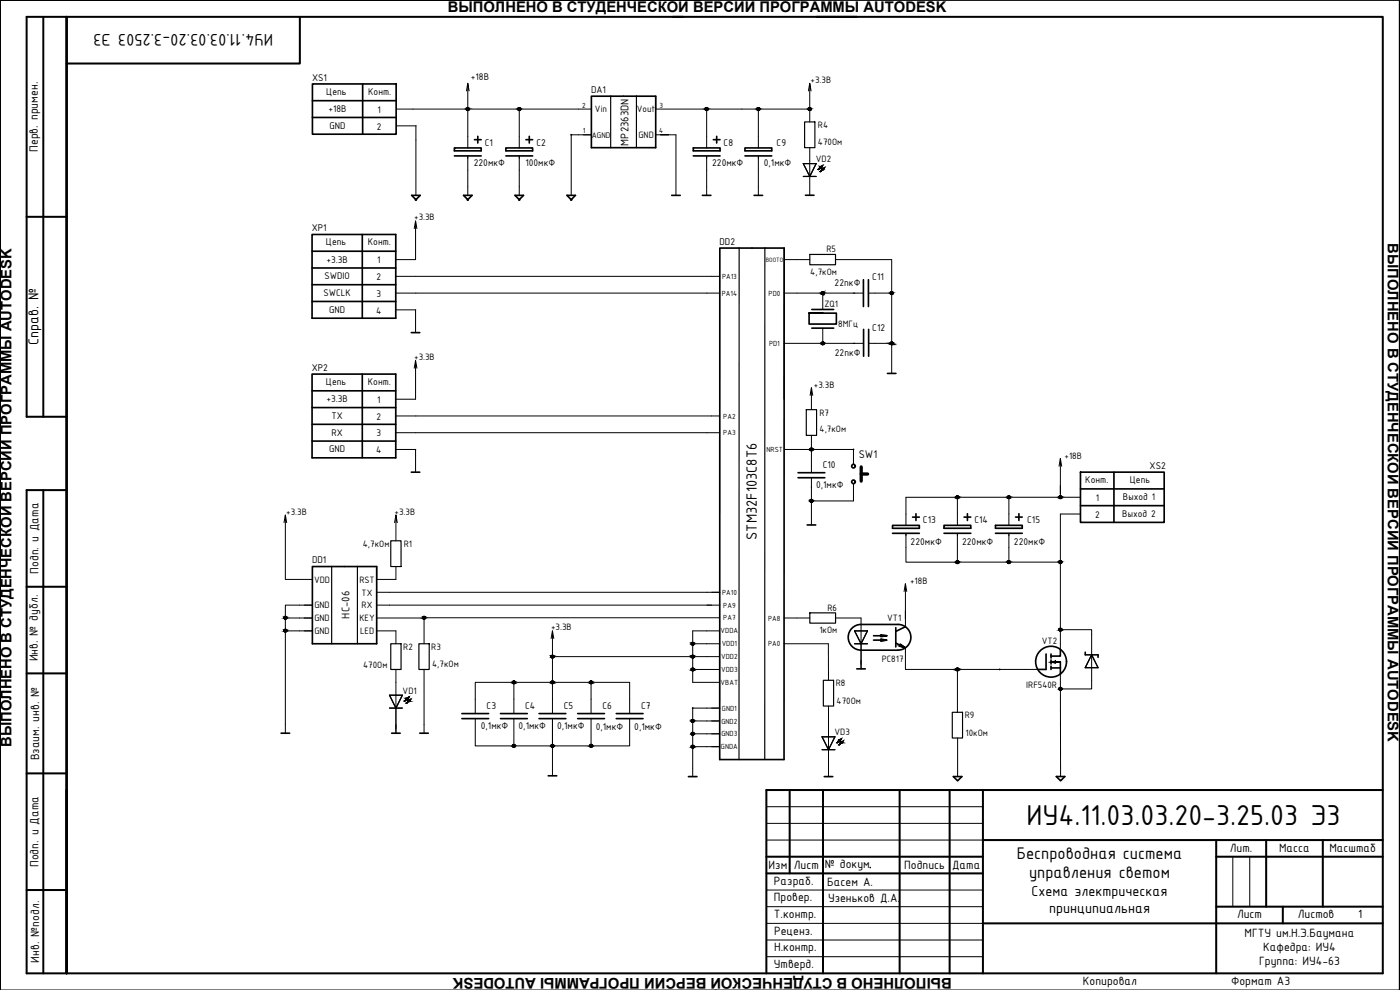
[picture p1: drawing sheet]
<svg xmlns="http://www.w3.org/2000/svg" width="420mm" height="297mm" viewBox="0 0 420 297" stroke-linecap="round" stroke-linejoin="round" font-family="sans-serif">
<g fill="none" stroke="#000" stroke-width=".3">
<path d="M0 .1v296.9v-296.9h210zM420 .1h-420v296.9M420 .1v296.9v-296.9M420 .1v296.9h-420M230 247h65M230 242h65M230 252h65M370 257.3v14.7M375.1 257.3v14.7M230 277h65M230 272h65M230 267h65"/>
<path d="M230 287h65M230 282h65"/>
</g>
<g fill="none" stroke="#000" stroke-width=".6">
<path d="M13 5.1v119.9M20 5.1v286.9v-55M20 5.1v286.9zM90 5.1v14h-70M201.9 5.1h213.1v286.9h-407v-144.9h12M205 5.1h-197v119.9h12M245.1 5.1h12M8 65.1h12M13 147.1v144.9M8 176.1h12M8 202h12M8 232h12"/>
<path d="M237 237v25.1M247 237v55M270 237v55M285 237v55M295 237v55M415 237h-185v55M230 257h65M295 252h120M365 252v40M365 257h50M380 252v20M397 252v20"/>
<path d="M8 267h12M230 262.1h65M295 277h120M365 272h50M385 272v5"/>
</g>
<g fill="none" stroke="#000" stroke-width=".5">
<path d="M93.8 25.2h25.1v15.1h-25.1zM93.8 30.2h25.1M93.8 35.2h25.1M108.8 25.2v15.1M177.5 28.9h19.3v15.4h-19.3zM123.5 58.6h2.6l-1.3 1.3zM136.4 44.4h8v.9h-8zM136.4 46.8h8M139.1 58.6h2.6l-1.3 1.3zM142.4 41.9h2M143.4 40.9v2M151.8 44.4h8.1v.9h-8.1z"/>
<path d="M151.8 46.8h8.1M154.6 58.6h2.5l-1.3 1.3zM157.8 41.9h2.1M158.8 40.9v2M170.1 58.6h2.6l-1.3 1.3zM201.6 58.6h2.5M208.1 44.4h8v.9h-8zM208.1 46.8h8M210.8 58.6h2.5M214.1 41.9h2M215.1 40.9v2M223.6 44.4h8v.9h-8z"/>
<path d="M223.6 46.8h8M226.3 58.6h2.6M241.7 58.6h2.6M93.7 70.4h25.1v25.1h-25.1zM93.7 75.4h25.1M108.7 70.4v25M216 74.4h19.3v153.5h-19.3zM93.7 85.4h25.1M93.7 80.4h25.1M93.7 90.5h25.1M123.4 99.8h2.6M242.8 94v3.2h8.2v-3.2h-8.2h4.1"/>
<path d="M243.6 92.9h6.6M243.6 98.5h6.6M259.1 83.9v8.1M259.2 98.8v8.1M260.6 83.9v8.1M260.7 98.8v8.1M93.7 112.2h25.1v25.2h-25.1zM93.7 117.3h25.1M108.7 112.2v25.1M266.3 112h2.6M93.7 127.3h25.1M93.7 122.3h25.1"/>
<path d="M93.7 132.3h25.1M123.4 141.7h2.6M239.5 141.8h8M239.5 143.3h8M242.2 157.5h2.6M267.9 157.6h8v.9h-8zM273.9 155.2h2M274.9 154.2v2M283.3 157.6h8v.9h-8zM289.3 155.1h2M290.3 154.1v2.1M298.8 157.6h8v.9h-8z"/>
<path d="M304.8 155.1h2M305.8 154.1v2.1M324.3 141.7h25.1v15h-25.1zM324.3 146.7h25.1M324.3 151.7h25.1M334.3 141.7v15M93.7 170h19.4v23.2h-19.4zM267.9 160h8M283.3 160h8M298.8 160h8M255.7 188.5a3.8 3.8 0 0 1 2.7-1.1h11.1a3.9 3.9 0 0 1 3.9 3.8 3.9 3.9 0 0 1-3.9 3.9h-11.1a3.9 3.9 0 0 1-3.5-2.4 3.9 3.9 0 0 1 .8-4.2zM262.2 190.8h3.9h-1.7"/>
<path d="M262.2 192.1h3.9l-1.7-.3v.6l1.7-.3M264.4 190.5l1.7 .3-1.7 .2zM268.8 192.9l2.9 1.5M268.8 188.3v5.8M270.2 193.3l1.5 1.1-1.8-.6zM271.7 188l-2.9 1.4M313.9 196.2v4.7h-2.5M315.4 196.2v1.2M315.4 198v1.2M315.4 199.9v1M318.2 194.8v2.1h-2.8M318.2 198.6v3.6"/>
<path d="M325.7 195.7v.8M329.5 196.5v.7M84.4 220h2.5M117.5 220h2.6M126 220h2.5M138.6 214.1h8.1M138.6 215.6h8.1M150.2 214.1h8M150.2 215.6h8M161.8 214.1h8M161.8 215.6h8M173.4 214.1h8"/>
<path d="M173.4 215.6h8M184.9 214.1h8.1M184.9 215.6h8.1M257.1 200.7h2.6M315.4 200.4h2.8M164.5 232.8h2.6M206.6 233h2.6M247.4 233h2.5M286.1 233h2.6l-1.3 1.3zM317 233h2.6l-1.3 1.3z"/>
<circle cx="140.4" cy="32.7" r=".39"/>
<circle cx="155.8" cy="32.7" r=".39"/>
<circle cx="212.1" cy="32.7" r=".39"/>
<circle cx="227.6" cy="32.7" r=".39"/>
<circle cx="243" cy="32.7" r=".39"/>
<circle cx="246.9" cy="87.9" r=".39"/>
<circle cx="267.6" cy="87.9" r=".39"/>
<circle cx="246.9" cy="103" r=".39"/>
<circle cx="267.6" cy="103" r=".39"/>
<circle cx="243.5" cy="134.9" r=".39"/>
<circle cx="256.1" cy="139.9" r=".55"/>
<circle cx="243.5" cy="150.3" r=".39"/>
<circle cx="256.1" cy="144.6" r=".55"/>
<circle cx="287.3" cy="149.2" r=".39"/>
<circle cx="302.8" cy="149.2" r=".39"/>
<circle cx="318.2" cy="149.2" r=".39"/>
<circle cx="287.3" cy="168.7" r=".39"/>
<circle cx="302.8" cy="168.6" r=".39"/>
<circle cx="318.2" cy="168.6" r=".39"/>
<circle cx="85.6" cy="185.3" r=".39"/>
<circle cx="85.6" cy="189.2" r=".39"/>
<circle cx="127.3" cy="185.3" r=".39"/>
<circle cx="165.8" cy="197" r=".39"/>
<circle cx="207.9" cy="193.1" r=".39"/>
<circle cx="207.9" cy="197" r=".39"/>
<circle cx="315.4" cy="198.5" r="4.6"/>
<circle cx="318.2" cy="188.9" r=".39"/>
<circle cx="154.2" cy="204.7" r=".39"/>
<circle cx="165.8" cy="204.7" r=".39"/>
<circle cx="177.4" cy="204.7" r=".39"/>
<circle cx="207.9" cy="216.3" r=".39"/>
<circle cx="207.9" cy="200.9" r=".39"/>
<circle cx="287.3" cy="200.9" r=".39"/>
<circle cx="318.2" cy="206.7" r=".39"/>
<circle cx="154.2" cy="223.8" r=".39"/>
<circle cx="165.8" cy="223.8" r=".39"/>
<circle cx="177.4" cy="223.8" r=".39"/>
<circle cx="207.9" cy="224" r=".39"/>
<circle cx="207.9" cy="220.2" r=".39"/>
</g>
<g fill="none" stroke="#000" stroke-width=".3">
<path d="M118.9 32.7h58.6M118.9 37.8h6M124.8 37.8v20.8M140.4 25l-.4 2.3M140.8 27.3l-.4-2.3v19.4M155.8 32.7v11.7M196.8 32.7h46.2M212.1 32.7v11.7M227.6 32.7v11.7M243 25l-.4 2.3M243.4 27.3l-.4-2.3v11.6M140.4 46.8v11.8"/>
<path d="M155.8 46.8v11.8M177.5 40.4h-6.1v18.2M196.8 40.4h3.9h-2.5M200.7 40.4h2.2v18.2M212.1 46.8v11.8M227.6 46.8v11.8M243 44.3v14.3M245.6 50.9l.7-.7-.7 .7M246.1 50l.9-.4-.5 .8zM246.3 50.2l-.8 .6M246.7 50.6l.9-.4-.6 .8zM246.8 50.8l-.6 .8"/>
<path d="M124.7 66.3l-.4 2.3M125.1 68.6l-.4-2.3v11.6h-5.9M235.3 77.9h7.7M250.8 77.9h16.8v34.1M118.8 82.9h97.2M118.8 87.9h97.2M118.8 93h6M124.7 93v6.8M235.3 87.9h21.3M246.9 87.9v5M246.9 98.5v4.5M256 87.9h3.1"/>
<path d="M260.6 87.9h7M124.7 108.2l-.4 2.3M125.1 110.5l-.4-2.3v11.6h-5.9M235.3 103h23.8M243.1 118.6l.4-2.2v6.5M243.5 116.4l.4 2.2M260.6 103h7M118.8 134.9h6M118.8 124.8h97.2M118.8 129.8h97.2M124.7 134.9v6.8M235.4 134.9h20.7v4.4"/>
<path d="M243.5 130.6v11.2M318.2 137.6l-.4 2.3M318.6 139.9l-.4-2.3v11.6M85.6 154.5l-.4 2.3M86 156.8l-.4-2.3v19.3h8.1M118.8 154.5l-.4 2.3M119.2 156.8l-.4-2.3v7.8M243.5 143.3v14.2M256.1 145.1v5.2h-12.6M287.3 149.2v8.4M302.8 149.2v8.4M318.2 145.7v2.5"/>
<path d="M324.3 154.2h-6.1v40.6M324.3 149.2h-52.4v8.4M113.1 177.7h102.9M118.8 170v3.8h-5.7M271.7 175.2l-.4 2.3M271.9 160v8.7h15.4M272.1 177.5l-.4-2.3v12.9M287.3 160v8.7h15.5v-8.7M302.8 168.7h15.4M85.6 189.3h8.1M85.7 185.4h8M93.7 181.6h-8.1v38.4"/>
<path d="M113.1 181.6h102.9M113.1 189.3h5.7v3.9M113.1 185.4h14.2v7.8M165.8 189.3l-.4 2.3M166.2 191.6l-.4-2.3v7.7M207.9 193.2h8.1M216 197h-50.2v7.7h-23.2v9.4M216 189.3h-8.1v15.4h8.1M235.3 185.4h7.7M235.3 193.2h13.3v10.9M250.8 185.4h7.6v15.3v-7.5M271.7 194.4v6.5h39.7"/>
<path d="M271.7 183.2v2.5M316.8 198.7h1.4M318.2 198.6h-1.4h1.4M318.2 188.9h9.4v17.8h-9.4M118.8 200.9v19.1v-7.5M121.4 210.4l.7-.6-.7 .6M121.9 209.5l.9-.4-.5 .8zM122.1 209.7l-.8 .7M122.5 210.2l.9-.5-.5 .8zM122.7 210.3l-.7 .8M127.3 200.9v19.1M142.6 215.7v8.1h46.4v-8.1"/>
<path d="M154.2 204.7v9.4M154.2 215.7v8.1M165.8 215.7v17.1M177.4 204.7h11.6v9.4M177.4 204.7h-11.6v9.4M177.4 204.7v9.4M177.4 215.7v8.1M207.9 200.9h8.1M216 216.3h-8.1v16.7M216 212.5h-8.1v3.8M248.6 211.8v21.2M287.3 200.9v12.8"/>
<path d="M318.2 202.2l.1 30.8M207.9 224h8.1M207.9 220.2h8.1M251.2 222.9l.8-.7-.8 .7M251.7 222l.9-.4-.5 .8zM251.9 222.2l-.8 .6M252.5 222.8l-.7 .7M287.4 221.4v11.6"/>
</g>
<!-- layer: 0 -->
<path d="M196.8 28.9v3.8M235.3 74.4v45.4M113.1 170v3.8" fill="none" stroke="#000" stroke-width=".3"/>
<g fill="none" stroke="#000" stroke-width=".35">
<path d="M183.3 28.9v15.4M191 28.9v15.4M241.5 36.6h3.1v7.7h-3.1zM241.1 49.1h3.8l-1.9 3.8zM241.1 52.9h3.8M221.8 74.4v153.5M229.5 74.4v153.5M243 76.3h7.8v3.1h-7.8zM242 122.9h3.1v7.7h-3.1zM99.5 170v23.2M107.3 170v23.2M117.3 162.3h3.1v7.7h-3.1z"/>
<path d="M117.3 193.2h3.1v7.7h-3.1zM125.7 193.2h3.1v7.7h-3.1zM243 183.9h7.8v3.1h-7.8zM256.5 189.3h3.8l-1.9 3.9zM256.5 193.2h3.8M325.7 196.5h3.8M327.6 196.5l1.9 3.8h-3.8zM116.9 208.6h3.9l-2 3.9zM116.9 212.5h3.9M247.1 204.1h3.1v7.7h-3.1zM285.8 213.7h3.1v7.7h-3.1zM246.7 221.1h3.9l-2 3.8z"/>
<path d="M246.7 224.9h3.9"/>
</g>
<g fill="#000" stroke="#000" stroke-width=".3">
<path d="M246.1 50h.6l-.1 .2zM246.2 50.2h.1l-.6 .6zM246.7 50.6h.6l-.2 .3zM246.8 50.9h.1l-.6 .6zM246.1 50l.9-.4-.3 .4zM246.7 50.6l.9-.4-.3 .4zM246.8 88.3h.3zM246.8 87.6h.2zM267.5 87.6h.2zM267.5 88.3h.2zM246.8 102.6h.2zM246.8 103.4h.2z"/>
<path d="M267.5 102.6h.2zM315.4 198.7h1.4zM316.8 198.6h1.4v.1zM316.8 198.6h1.4zM122 209.8h.1l-.6 .6zM122 209.8h.1zM122.1 209.7h.3zM122.6 210.4h.1l-.6 .6zM122.6 210.4h.1zM122.5 210.2l.9-.5-.3 .5zM251.8 222.2h.2l-.7 .6zM251.8 222.2h.2z"/>
<path d="M252.4 222.9h.2l-.7 .6zM252.4 222.9h.2zM252.5 222.8h.3zM251.7 222l.9-.4-.3 .4zM252.3 222.6l.9-.4-.3 .4z"/>
<path d="M246.1 50l.5 .2zM246.3 50.2h.3z"/>
<path d="M245.5 50.8l.7-.6zM245.5 50.8h.2z"/>
<path d="M246.7 50.6l.4 .3zM246.9 50.9h.2z"/>
<path d="M246.1 51.5l.7-.6zM246.1 51.5h.2z"/>
<path d="M246.5 87.9h.8zM246.5 87.9h.8z"/>
<path d="M246.8 88.3h.2zM246.8 88.3h.2z"/>
<path d="M246.8 87.6h.3zM246.7 87.6h.4z"/>
<path d="M246.7 87.6h.5zM246.7 87.6h.5z"/>
<path d="M246.7 88.3h.4zM246.7 88.3h.4z"/>
<path d="M246.7 87.6l.5 .1zM246.6 87.7h.6z"/>
<path d="M246.6 88.2h.6zM246.6 88.2l.5 .1z"/>
<path d="M246.6 87.7h.6zM246.6 87.7h.6z"/>
<path d="M246.6 88.2h.6zM246.6 88.2h.6z"/>
<path d="M246.6 87.7l.7 .1zM246.6 87.7l.7 .1z"/>
<path d="M246.6 88.1h.7zM246.6 88.1l.6 .1z"/>
<path d="M246.6 87.8l.7 .1zM246.6 87.8l.7 .1z"/>
<path d="M246.5 87.9h.8zM246.5 87.9h.8z"/>
<path d="M246.5 88h.8zM246.5 88l.8 .1z"/>
<path d="M246.5 87.9h.8zM246.5 87.9l.8 .1z"/>
<path d="M267.5 87.6h.3zM267.4 87.6h.4z"/>
<path d="M267.4 87.6h.4zM267.4 87.6h.4z"/>
<path d="M267.4 88.3h.4zM267.4 88.3h.3z"/>
<path d="M267.4 87.6l.5 .1zM267.3 87.7h.6z"/>
<path d="M267.4 88.3h.4zM267.4 88.3h.4z"/>
<path d="M267.3 87.7h.6zM267.3 87.7h.6z"/>
<path d="M267.3 88.2h.6zM267.3 88.2l.5 .1z"/>
<path d="M267.3 87.7l.7 .1zM267.3 87.7l.7 .1z"/>
<path d="M267.3 88.1h.6zM267.3 88.1l.6 .1z"/>
<path d="M267.3 87.8l.7 .1zM267.3 87.8l.7 .1z"/>
<path d="M267.3 88.1h.7zM267.3 88.1h.6z"/>
<path d="M267.2 87.9h.8zM267.2 87.9h.8z"/>
<path d="M267.2 87.9l.8 .1zM267.2 87.9l.8 .1z"/>
<path d="M267.2 88h.8zM267.2 88l.8 .1z"/>
<path d="M246.8 102.6l.3 .1zM246.7 102.7h.4z"/>
<path d="M246.7 102.7h.5zM246.7 102.7h.5z"/>
<path d="M246.7 103.4h.4zM246.7 103.4h.3z"/>
<path d="M246.7 102.7l.5 .1zM246.6 102.8h.6z"/>
<path d="M246.7 103.3h.5zM246.7 103.3l.4 .1z"/>
<path d="M246.6 102.8h.6zM246.6 102.8h.6z"/>
<path d="M246.6 103.3h.6zM246.6 103.3h.6z"/>
<path d="M246.6 102.8l.7 .1zM246.6 102.8l.7 .1z"/>
<path d="M246.6 103.2h.6zM246.6 103.2l.6 .1z"/>
<path d="M246.6 102.9l.7 .1zM246.6 102.9l.7 .1z"/>
<path d="M246.6 103.2h.7zM246.6 103.2h.6z"/>
<path d="M246.5 103h.8zM246.5 103h.8z"/>
<path d="M246.5 103.1h.8zM246.5 103.1l.8 .1z"/>
<path d="M246.5 103h.8zM246.5 103l.8 .1z"/>
<path d="M267.2 103l.4 .1zM267.2 103l.4 .1z"/>
<path d="M267.2 103.1l.4 .1zM267.2 103.1l.4 .1z"/>
<path d="M267.3 103.2h.3zM267.3 103.2h.3z"/>
<path d="M267.3 103.2l.3 .1zM267.3 103.2l.3 .1z"/>
<path d="M267.3 103.3h.3zM267.3 103.3h.3z"/>
<path d="M267.4 103.3l.2 .1zM267.4 103.3l.2 .1z"/>
<path d="M267.5 102.6l.3 .1zM267.4 102.7h.4z"/>
<path d="M267.4 102.7h.4zM267.4 102.7h.4z"/>
<path d="M267.6 103.3h.2zM267.6 103.3l.2 .1z"/>
<path d="M267.4 102.7l.5 .1zM267.4 102.7l.5 .1z"/>
<path d="M267.6 103.3h.3zM267.6 103.3h.2z"/>
<path d="M267.3 102.8h.6zM267.3 102.8h.6z"/>
<path d="M267.6 103.2h.3zM267.6 103.2l.3 .1z"/>
<path d="M267.3 102.8l.7 .1zM267.3 102.8l.7 .1z"/>
<path d="M267.6 103.2h.4zM267.6 103.2h.3z"/>
<path d="M267.3 102.9l.7 .1zM267.3 102.9l.7 .1z"/>
<path d="M267.2 103h.8zM267.2 103h.8z"/>
<path d="M267.6 103l.4 .1zM267.6 103l.4 .1z"/>
<path d="M267.6 103.1h.4zM267.6 103.1l.4 .1z"/>
<path d="M315.4 198.7h1.4zM315.7 198.7h1.1v.3z"/>
<path d="M316.8 198.3v.3zM315.7 198.6l1.1-.3v.3z"/>
<path d="M315.7 198.6l1.1 .1zM315.4 198.7h1.4z"/>
<path d="M316.8 198.7h1.4zM316.8 198.6l1.4 .1h-1.4z"/>
<path d="M121.3 210.4l.7-.6zM121.3 210.4h.2z"/>
<path d="M122.1 209.7l.3 .1zM122.1 209.8h.3z"/>
<path d="M122.8 209.1l-.3 .4zM121.9 209.5l.9-.4-.3 .4z"/>
<path d="M121.9 209.5h.6zM121.9 209.5l.5 .2z"/>
<path d="M121.9 211l.7-.6zM121.9 211h.2z"/>
<path d="M122.7 210.3h.3zM122.7 210.3l.2 .1zM122.7 210.4h.2z"/>
<path d="M122.5 210.2h.6zM122.5 210.2l.5 .1z"/>
<path d="M251.1 222.8l.7-.6zM251.1 222.8h.2z"/>
<path d="M251.7 222l.4 .4zM251.7 222h.6l-.2 .4z"/>
<path d="M251.7 223.5l.7-.6zM251.7 223.5h.2z"/>
<path d="M252.5 222.8l.3 .1zM252.6 222.9h.2z"/>
<path d="M252.3 222.6h.6zM252.3 222.6l.5 .2z"/>
<circle cx="171.4" cy="40.4" r=".12"/>
<circle cx="243.5" cy="134.9" r=".12"/>
<circle cx="256.1" cy="134.9" r=".12"/>
<circle cx="207.9" cy="212.5" r=".12"/>
<circle cx="300" cy="200.9" r=".12"/>
</g>
<g fill="#000" stroke="#000" stroke-width=".3">
<path d="M140.3 32.4h.2zM140.3 33.1h.2zM155.7 32.4h.2zM155.7 33.1h.2zM212 32.4h.2zM212 33.1h.2zM227.5 32.4h.2zM227.5 33.1h.2zM242.9 32.4h.2zM242.9 33.1h.2zM243.4 134.5h.2zM243.4 135.2h.2z"/>
<path d="M243.4 149.9h.2zM243.4 150.7h.2zM287.2 148.8h.2zM287.2 149.6h.2zM302.7 148.8h.2zM302.7 149.6h.2zM318.1 148.8h.2zM318.1 149.6h.2zM287.2 168.3h.2zM287.2 169h.2zM302.7 168.3h.2zM302.7 169h.2z"/>
<path d="M318.1 168.3h.2zM318.1 169h.2zM85.5 185h.2zM85.5 188.8h.2zM85.5 185.7h.2zM85.5 189.6h.2zM127.2 185h.2zM127.2 185.7h.2zM165.7 196.6h.2zM165.7 197.4h.2zM207.8 192.8h.2zM207.8 196.6h.2z"/>
<path d="M207.8 193.5h.2zM207.8 197.4h.2zM318.1 188.5h.2zM318.1 189.3h.2zM154.1 204.4h.2zM154.1 205.1h.2zM165.7 204.4h.2zM165.7 205.1h.2zM177.3 204.4h.2zM177.3 205.1h.2zM207.8 200.5h.2zM207.8 219.8h.2z"/>
<path d="M207.8 215.9h.2zM207.8 201.2h.2zM207.8 216.7h.2zM287.2 200.5h.2zM287.2 201.2h.2zM318.1 206.3h.2zM318.1 207.1h.2zM154.1 223.4h.2zM154.1 224.2h.2zM165.7 223.4h.2zM165.7 224.2h.2zM177.3 223.4h.2z"/>
<path d="M177.3 224.2h.2zM207.8 223.7h.2zM207.8 220.6h.2zM207.8 224.4h.2z"/>
<path d="M140.3 32.4h.3zM140.2 32.4h.4z"/>
<path d="M140.2 32.4h.4zM140.2 32.4h.4z"/>
<path d="M140.2 33.1h.4zM140.2 33.1h.3z"/>
<path d="M140.2 32.4l.5 .1zM140.1 32.5h.6z"/>
<path d="M140.2 33h.4zM140.2 33l.4 .1z"/>
<path d="M140.1 32.5h.6zM140.1 32.5h.6z"/>
<path d="M140.1 33h.6zM140.1 33h.5z"/>
<path d="M140.1 32.5l.6 .1zM140.1 32.5l.6 .1z"/>
<path d="M140.1 32.9h.6zM140.1 32.9l.6 .1z"/>
<path d="M140 32.6l.8 .1zM140 32.6l.8 .1z"/>
<path d="M140 32.9h.7zM140 32.9h.7z"/>
<path d="M140 32.7h.8zM140 32.7h.8z"/>
<path d="M140 32.8h.8zM140 32.8l.7 .1z"/>
<path d="M140 32.7h.8zM140 32.7l.8 .1z"/>
<path d="M155.7 32.4h.3zM155.7 32.4h.3z"/>
<path d="M155.7 32.4h.4zM155.6 32.4h.5z"/>
<path d="M155.7 33.1h.3zM155.7 33.1h.2z"/>
<path d="M155.6 32.4l.5 .1zM155.6 32.5h.5z"/>
<path d="M155.6 33h.5zM155.6 33l.4 .1z"/>
<path d="M155.6 32.5h.6zM155.6 32.5h.6z"/>
<path d="M155.6 33h.5zM155.6 33h.5z"/>
<path d="M155.5 32.5l.7 .1zM155.5 32.5l.7 .1z"/>
<path d="M155.5 32.9h.7zM155.5 32.9l.6 .1z"/>
<path d="M155.5 32.6l.7 .1zM155.5 32.6l.7 .1z"/>
<path d="M155.5 32.9h.7zM155.5 32.9h.7z"/>
<path d="M155.5 32.7h.7zM155.5 32.7h.7z"/>
<path d="M155.5 32.8h.7zM155.5 32.8l.7 .1z"/>
<path d="M155.4 32.7h.8zM155.4 32.7l.8 .1z"/>
<path d="M212 32.4h.2zM211.9 32.4h.3z"/>
<path d="M211.9 32.4h.4zM211.8 32.4h.5z"/>
<path d="M211.9 33.1h.3zM211.9 33.1h.3z"/>
<path d="M211.8 32.4l.6 .1zM211.8 32.5h.6z"/>
<path d="M211.8 33h.5zM211.8 33l.4 .1z"/>
<path d="M211.8 32.5h.6zM211.8 32.5h.6z"/>
<path d="M211.8 33h.6zM211.8 33h.5z"/>
<path d="M211.8 32.5l.6 .1zM211.8 32.5l.6 .1z"/>
<path d="M211.8 32.9h.6zM211.8 32.9l.6 .1z"/>
<path d="M211.7 32.6l.8 .1zM211.7 32.6l.8 .1z"/>
<path d="M211.7 32.9h.7zM211.7 32.9h.7z"/>
<path d="M211.7 32.7h.8zM211.7 32.7h.8z"/>
<path d="M211.7 32.7l.8 .1zM211.7 32.7l.8 .1z"/>
<path d="M211.7 32.8h.8zM211.7 32.8l.7 .1z"/>
<path d="M227.5 32.4h.3zM227.4 32.4h.4z"/>
<path d="M227.4 32.4h.4zM227.4 32.4h.4z"/>
<path d="M227.4 33.1h.4zM227.4 33.1h.3z"/>
<path d="M227.4 32.4l.5 .1zM227.3 32.5h.6z"/>
<path d="M227.4 33h.4zM227.4 33l.4 .1z"/>
<path d="M227.3 32.5h.6zM227.3 32.5h.6z"/>
<path d="M227.3 33h.6zM227.3 33h.5z"/>
<path d="M227.3 32.5l.7 .1zM227.3 32.5l.7 .1z"/>
<path d="M227.3 32.9h.6zM227.3 32.9l.6 .1z"/>
<path d="M227.2 32.6l.8 .1zM227.2 32.6l.8 .1z"/>
<path d="M227.2 32.9h.8zM227.2 32.9h.7z"/>
<path d="M227.2 32.7h.8zM227.2 32.7h.8z"/>
<path d="M227.2 32.7l.8 .1zM227.2 32.7l.8 .1z"/>
<path d="M227.2 32.8h.8zM227.2 32.8l.8 .1z"/>
<path d="M242.9 32.4h.3zM242.8 32.4h.4z"/>
<path d="M242.8 32.4h.4zM242.8 32.4h.4z"/>
<path d="M242.8 33.1h.4zM242.8 33.1h.3z"/>
<path d="M242.8 32.4l.5 .1zM242.7 32.5h.6z"/>
<path d="M242.8 33h.4zM242.8 33l.4 .1z"/>
<path d="M242.7 32.5h.6zM242.7 32.5h.6z"/>
<path d="M242.7 33h.6zM242.7 33h.5z"/>
<path d="M242.7 32.5l.7 .1zM242.7 32.5l.7 .1z"/>
<path d="M242.7 32.9h.6zM242.7 32.9l.6 .1z"/>
<path d="M242.7 32.6l.7 .1zM242.7 32.6l.7 .1z"/>
<path d="M242.7 32.9h.7zM242.7 32.9h.6z"/>
<path d="M242.6 32.7h.8zM242.6 32.7h.8z"/>
<path d="M242.6 32.7l.8 .1zM242.6 32.7l.8 .1z"/>
<path d="M242.6 32.8h.8zM242.6 32.8l.8 .1z"/>
<path d="M243.4 134.5h.3zM243.4 134.5h.3z"/>
<path d="M243.4 134.5h.4zM243.3 134.5h.5z"/>
<path d="M243.4 135.2h.3zM243.4 135.2h.2z"/>
<path d="M243.3 134.5l.5 .1zM243.3 134.5l.5 .1z"/>
<path d="M243.3 135.2h.5zM243.3 135.2h.4z"/>
<path d="M243.2 134.6h.7zM243.2 134.6h.7z"/>
<path d="M243.2 135.1h.6zM243.2 135.1l.6 .1z"/>
<path d="M243.2 134.6l.7 .1zM243.2 134.6l.7 .1z"/>
<path d="M243.2 135.1h.7zM243.2 135.1h.6z"/>
<path d="M243.2 134.7l.7 .1zM243.2 134.7l.7 .1z"/>
<path d="M243.2 135h.7zM243.2 135l.7 .1z"/>
<path d="M243.1 134.8l.8 .1zM243.1 134.8l.8 .1z"/>
<path d="M243.1 134.9h.8zM243.1 134.9h.8z"/>
<path d="M243.1 134.9h.8zM243.1 134.9l.8 .1z"/>
<path d="M243.4 149.9l.3 .1zM243.4 150h.3z"/>
<path d="M243.4 150h.4zM243.3 150h.5z"/>
<path d="M243.4 150.6h.3zM243.4 150.6l.2 .1z"/>
<path d="M243.3 150h.5zM243.2 150h.6z"/>
<path d="M243.3 150.6h.5zM243.3 150.6h.4z"/>
<path d="M243.2 150l.7 .1zM243.2 150l.7 .1z"/>
<path d="M243.2 150.6h.6zM243.2 150.6h.6z"/>
<path d="M243.2 150.1l.7 .1zM243.2 150.1l.7 .1z"/>
<path d="M243.2 150.5h.7zM243.2 150.5l.6 .1z"/>
<path d="M243.2 150.2h.7zM243.2 150.2h.7z"/>
<path d="M243.2 150.4h.7zM243.2 150.4l.7 .1z"/>
<path d="M243.1 150.2l.8 .1zM243.1 150.2l.8 .1z"/>
<path d="M243.1 150.3l.8 .1zM243.1 150.3l.8 .1z"/>
<path d="M243.1 150.4h.8zM243.1 150.4h.8z"/>
<path d="M287.2 148.8l.3 .1zM287.2 148.9h.3z"/>
<path d="M287.2 148.9h.4zM287.1 148.9h.5z"/>
<path d="M287.2 149.5h.3zM287.2 149.5l.2 .1z"/>
<path d="M287.1 148.9h.5zM287 148.9h.6z"/>
<path d="M287.1 149.5h.5zM287.1 149.5h.4z"/>
<path d="M287 148.9l.7 .1zM287 148.9l.7 .1z"/>
<path d="M287 149.5h.6zM287 149.5h.6z"/>
<path d="M287 149l.7 .1zM287 149l.7 .1z"/>
<path d="M287 149.4h.7zM287 149.4l.6 .1z"/>
<path d="M287 149.1h.7zM287 149.1h.7z"/>
<path d="M287 149.3h.7zM287 149.3l.7 .1z"/>
<path d="M286.9 149.1l.8 .1zM286.9 149.1l.8 .1z"/>
<path d="M286.9 149.3h.8zM286.9 149.3h.8z"/>
<path d="M286.9 149.2h.8zM286.9 149.2l.8 .1z"/>
<path d="M302.7 148.8h.2zM302.6 148.8h.3z"/>
<path d="M302.6 148.8l.4 .1zM302.5 148.9h.5z"/>
<path d="M302.6 149.5h.3zM302.6 149.5l.3 .1z"/>
<path d="M302.5 148.9h.6zM302.5 148.9h.6z"/>
<path d="M302.5 149.5h.5zM302.5 149.5h.4z"/>
<path d="M302.5 148.9l.6 .1zM302.5 148.9l.6 .1z"/>
<path d="M302.5 149.4h.6zM302.5 149.4l.5 .1z"/>
<path d="M302.4 149l.7 .1zM302.4 149l.7 .1z"/>
<path d="M302.4 149.4h.7zM302.4 149.4h.7z"/>
<path d="M302.4 149.1h.7zM302.4 149.1h.7z"/>
<path d="M302.4 149.3h.7zM302.4 149.3l.7 .1z"/>
<path d="M302.4 149.1l.8 .1zM302.4 149.1l.8 .1z"/>
<path d="M302.4 149.3h.7zM302.4 149.3h.7z"/>
<path d="M302.4 149.2h.8zM302.4 149.2l.7 .1z"/>
<path d="M318.1 148.8h.3zM318.1 148.8h.3z"/>
<path d="M318.1 148.8l.4 .1zM318 148.9h.5z"/>
<path d="M318.1 149.5h.3zM318.1 149.5l.2 .1z"/>
<path d="M318 148.9h.5zM317.9 148.9h.6z"/>
<path d="M318 149.5h.5zM318 149.5h.4z"/>
<path d="M317.9 148.9l.7 .1zM317.9 148.9l.7 .1z"/>
<path d="M317.9 149.4h.6zM317.9 149.4l.6 .1z"/>
<path d="M317.9 149l.7 .1zM317.9 149l.7 .1z"/>
<path d="M317.9 149.4h.7zM317.9 149.4h.6z"/>
<path d="M317.9 149.1h.7zM317.9 149.1h.7z"/>
<path d="M317.9 149.3h.7zM317.9 149.3l.7 .1z"/>
<path d="M317.8 149.1l.8 .1zM317.8 149.1l.8 .1z"/>
<path d="M317.8 149.3h.8zM317.8 149.3h.8z"/>
<path d="M317.8 149.2h.8zM317.8 149.2l.8 .1z"/>
<path d="M287.2 168.3h.3zM287.2 168.3h.3z"/>
<path d="M287.2 168.3l.4 .1zM287.1 168.4h.5z"/>
<path d="M287.2 169h.3zM287.2 169h.2z"/>
<path d="M287.1 168.4h.5zM287 168.4h.6z"/>
<path d="M287.1 169h.5zM287.1 169h.4z"/>
<path d="M287 168.4l.7 .1zM287 168.4l.7 .1z"/>
<path d="M287 168.9h.6zM287 168.9l.6 .1z"/>
<path d="M287 168.5h.7zM287 168.5h.7z"/>
<path d="M287 168.9h.7zM287 168.9h.6z"/>
<path d="M287 168.5l.7 .1zM287 168.5l.7 .1z"/>
<path d="M287 168.8h.7zM287 168.8l.7 .1z"/>
<path d="M286.9 168.6l.8 .1zM286.9 168.6l.8 .1z"/>
<path d="M286.9 168.7h.8zM286.9 168.7l.8 .1z"/>
<path d="M286.9 168.7h.8zM286.9 168.7h.8z"/>
<path d="M302.7 168.3h.2zM302.6 168.3h.3z"/>
<path d="M302.6 168.3h.4zM302.5 168.3h.5z"/>
<path d="M302.6 169h.3zM302.6 169h.3z"/>
<path d="M302.5 168.3l.6 .1zM302.5 168.4h.6z"/>
<path d="M302.5 169h.5zM302.5 169h.4z"/>
<path d="M302.5 168.4l.6 .1zM302.5 168.4l.6 .1z"/>
<path d="M302.5 168.9h.6zM302.5 168.9l.5 .1z"/>
<path d="M302.4 168.5h.7zM302.4 168.5h.7z"/>
<path d="M302.4 168.9h.7zM302.4 168.9h.7z"/>
<path d="M302.4 168.5l.7 .1zM302.4 168.5l.7 .1z"/>
<path d="M302.4 168.8h.7zM302.4 168.8l.7 .1z"/>
<path d="M302.4 168.6l.8 .1zM302.4 168.6l.8 .1z"/>
<path d="M302.4 168.7h.7zM302.4 168.7l.7 .1z"/>
<path d="M302.4 168.7h.8zM302.4 168.7h.7z"/>
<path d="M318.1 168.3h.3zM318.1 168.3h.3z"/>
<path d="M318.1 168.3h.4zM318 168.3h.5z"/>
<path d="M318.1 169h.3zM318.1 169h.2z"/>
<path d="M318 168.3l.5 .1zM317.9 168.4h.6z"/>
<path d="M318 169h.5zM318 169h.4z"/>
<path d="M317.9 168.4l.7 .1zM317.9 168.4l.7 .1z"/>
<path d="M317.9 168.9h.6zM317.9 168.9l.6 .1z"/>
<path d="M317.9 168.5h.7zM317.9 168.5h.7z"/>
<path d="M317.9 168.9h.7zM317.9 168.9h.6z"/>
<path d="M317.9 168.5l.7 .1zM317.9 168.5l.7 .1z"/>
<path d="M317.9 168.8h.7zM317.9 168.8l.7 .1z"/>
<path d="M317.8 168.6l.8 .1zM317.8 168.6l.8 .1z"/>
<path d="M317.8 168.7h.8zM317.8 168.7l.8 .1z"/>
<path d="M317.8 168.7h.8zM317.8 168.7h.8z"/>
<path d="M85.5 185h.3zM85.5 185h.3z"/>
<path d="M85.5 188.8l.3 .1zM85.5 188.9h.3z"/>
<path d="M85.5 185h.4zM85.4 185h.5z"/>
<path d="M85.5 185.7h.3zM85.5 185.7h.2z"/>
<path d="M85.5 188.9h.4zM85.4 188.9h.5z"/>
<path d="M85.5 189.6h.3zM85.5 189.6h.2z"/>
<path d="M85.4 185l.5 .1zM85.4 185.1h.5z"/>
<path d="M85.4 185.7h.5zM85.4 185.7h.4z"/>
<path d="M85.4 188.9l.5 .1zM85.4 189h.5z"/>
<path d="M85.4 189.5h.5zM85.4 189.5l.4 .1z"/>
<path d="M85.4 185.1l.6 .1zM85.4 185.1l.6 .1z"/>
<path d="M85.4 185.6h.5zM85.4 185.6l.5 .1z"/>
<path d="M85.4 189h.6zM85.4 189h.6z"/>
<path d="M85.4 189.5h.5zM85.4 189.5h.5z"/>
<path d="M85.3 185.2h.7zM85.3 185.2h.7z"/>
<path d="M85.3 185.6h.7zM85.3 185.6h.6z"/>
<path d="M85.3 189l.7 .1zM85.3 189l.7 .1z"/>
<path d="M85.3 189.4h.7zM85.3 189.4l.6 .1z"/>
<path d="M85.3 185.2l.7 .1zM85.3 185.2l.7 .1z"/>
<path d="M85.3 185.5h.7zM85.3 185.5l.7 .1z"/>
<path d="M85.3 189.1h.7zM85.3 189.1h.7z"/>
<path d="M85.3 189.4h.7zM85.3 189.4h.7z"/>
<path d="M85.3 185.3l.7 .1zM85.3 185.3l.7 .1z"/>
<path d="M85.3 185.4h.7zM85.3 185.4l.7 .1z"/>
<path d="M85.3 189.1l.7 .1zM85.3 189.1l.7 .1z"/>
<path d="M85.3 189.3h.7zM85.3 189.3l.7 .1z"/>
<path d="M85.3 185.4h.7zM85.3 185.4h.7z"/>
<path d="M85.3 189.2h.7zM85.3 189.2l.7 .1z"/>
<path d="M127.2 185h.2zM127.1 185h.3z"/>
<path d="M127.1 185h.4zM127 185h.5z"/>
<path d="M127.1 185.7h.3zM127.1 185.7h.3z"/>
<path d="M127 185l.6 .1zM127 185.1h.6z"/>
<path d="M127 185.7h.5zM127 185.7h.4z"/>
<path d="M127 185.1l.6 .1zM127 185.1l.6 .1z"/>
<path d="M127 185.6h.6zM127 185.6l.5 .1z"/>
<path d="M126.9 185.2h.7zM126.9 185.2h.7z"/>
<path d="M126.9 185.6h.7zM126.9 185.6h.7z"/>
<path d="M126.9 185.2l.7 .1zM126.9 185.2l.7 .1z"/>
<path d="M126.9 185.5h.7zM126.9 185.5l.7 .1z"/>
<path d="M126.9 185.3l.7 .1zM126.9 185.3l.7 .1z"/>
<path d="M126.9 185.4h.7zM126.9 185.4h.7z"/>
<path d="M126.9 185.4h.7zM126.9 185.4l.7 .1z"/>
<path d="M165.7 196.6l.3 .1zM165.6 196.7h.4z"/>
<path d="M165.6 196.7h.4zM165.6 196.7h.4z"/>
<path d="M165.6 197.4h.4zM165.6 197.4h.3z"/>
<path d="M165.6 196.7l.5 .1zM165.6 196.7l.5 .1z"/>
<path d="M165.6 197.3h.4zM165.6 197.3l.4 .1z"/>
<path d="M165.5 196.8h.6zM165.5 196.8h.6z"/>
<path d="M165.5 197.3h.6zM165.5 197.3h.5z"/>
<path d="M165.5 196.8l.7 .1zM165.5 196.8l.7 .1z"/>
<path d="M165.5 197.2h.6zM165.5 197.2l.6 .1z"/>
<path d="M165.4 196.9h.8zM165.4 196.9h.8z"/>
<path d="M165.4 197.2h.8zM165.4 197.2h.7z"/>
<path d="M165.4 196.9l.8 .1zM165.4 196.9l.8 .1z"/>
<path d="M165.4 197.1h.8zM165.4 197.1l.8 .1z"/>
<path d="M165.4 197h.8zM165.4 197l.8 .1z"/>
<path d="M207.8 192.8h.3zM207.7 192.8h.4z"/>
<path d="M207.8 196.6l.3 .1zM207.7 196.7h.4z"/>
<path d="M207.7 192.8h.4zM207.7 192.8h.4z"/>
<path d="M207.7 193.5h.4zM207.7 193.5h.3z"/>
<path d="M207.7 196.7h.4zM207.7 196.7h.4z"/>
<path d="M207.7 197.4h.4zM207.7 197.4h.3z"/>
<path d="M207.7 192.8l.5 .1zM207.6 192.9h.6z"/>
<path d="M207.7 193.5h.4zM207.7 193.5h.4z"/>
<path d="M207.7 196.7l.5 .1zM207.6 196.8h.6z"/>
<path d="M207.7 197.3h.4zM207.7 197.3l.4 .1z"/>
<path d="M207.6 192.9l.6 .1zM207.6 192.9l.6 .1z"/>
<path d="M207.6 193.4h.6zM207.6 193.4l.5 .1z"/>
<path d="M207.6 196.8h.6zM207.6 196.8h.6z"/>
<path d="M207.6 197.3h.6zM207.6 197.3h.5z"/>
<path d="M207.6 193h.6zM207.6 193h.6z"/>
<path d="M207.6 193.4h.6zM207.6 193.4h.6z"/>
<path d="M207.6 196.8l.6 .1zM207.6 196.8l.6 .1z"/>
<path d="M207.6 197.2h.6zM207.6 197.2l.6 .1z"/>
<path d="M207.5 193l.8 .1zM207.5 193l.8 .1z"/>
<path d="M207.5 193.3h.7zM207.5 193.3l.7 .1z"/>
<path d="M207.5 196.9h.8zM207.5 196.9h.8z"/>
<path d="M207.5 197.2h.7zM207.5 197.2h.7z"/>
<path d="M207.5 193.1l.8 .1zM207.5 193.1l.8 .1z"/>
<path d="M207.5 193.2h.8zM207.5 193.2h.8z"/>
<path d="M207.5 193.2h.8zM207.5 193.2l.7 .1z"/>
<path d="M207.5 196.9l.8 .1zM207.5 196.9l.8 .1z"/>
<path d="M207.5 197l.8 .1zM207.5 197l.8 .1z"/>
<path d="M207.5 197.1h.8zM207.5 197.1l.7 .1z"/>
<path d="M318.1 188.5l.3 .1zM318.1 188.6h.3z"/>
<path d="M318.1 188.6h.4zM318 188.6h.5z"/>
<path d="M318.1 189.3h.3zM318.1 189.3h.2z"/>
<path d="M318 188.6l.5 .1zM318 188.6l.5 .1z"/>
<path d="M318 189.2h.5zM318 189.2l.4 .1z"/>
<path d="M317.9 188.7h.7zM317.9 188.7h.7z"/>
<path d="M317.9 189.2h.6zM317.9 189.2h.6z"/>
<path d="M317.9 188.7l.7 .1zM317.9 188.7l.7 .1z"/>
<path d="M317.9 189.1h.7zM317.9 189.1l.6 .1z"/>
<path d="M317.9 188.8l.7 .1zM317.9 188.8l.7 .1z"/>
<path d="M317.9 189.1h.7zM317.9 189.1h.7z"/>
<path d="M317.8 188.9h.8zM317.8 188.9h.8z"/>
<path d="M317.8 189h.8zM317.8 189l.8 .1z"/>
<path d="M317.8 188.9h.8zM317.8 188.9l.8 .1z"/>
<path d="M154.1 204.4h.3zM154.1 204.4h.3z"/>
<path d="M154.1 204.4h.4zM154 204.4h.5z"/>
<path d="M154.1 205.1h.3zM154.1 205.1h.2z"/>
<path d="M154 204.4l.5 .1zM154 204.4l.5 .1z"/>
<path d="M154 205h.5zM154 205l.4 .1z"/>
<path d="M153.9 204.5h.6zM153.9 204.5h.6z"/>
<path d="M153.9 205h.6zM153.9 205h.6z"/>
<path d="M153.9 204.5l.7 .1zM153.9 204.5l.7 .1z"/>
<path d="M153.9 204.9h.6zM153.9 204.9l.6 .1z"/>
<path d="M153.9 204.6l.7 .1zM153.9 204.6l.7 .1z"/>
<path d="M153.9 204.9h.7zM153.9 204.9h.6z"/>
<path d="M153.8 204.7h.8zM153.8 204.7h.8z"/>
<path d="M153.8 204.7l.8 .1zM153.8 204.7l.8 .1z"/>
<path d="M153.8 204.8h.8zM153.8 204.8l.8 .1z"/>
<path d="M165.7 204.4h.3zM165.6 204.4h.4z"/>
<path d="M165.6 204.4h.4zM165.6 204.4h.4z"/>
<path d="M165.6 205.1h.4zM165.6 205.1h.3z"/>
<path d="M165.6 204.4l.5 .1zM165.5 204.5h.6z"/>
<path d="M165.6 205h.4zM165.6 205l.4 .1z"/>
<path d="M165.5 204.5h.6zM165.5 204.5h.6z"/>
<path d="M165.5 205h.6zM165.5 205h.5z"/>
<path d="M165.5 204.5l.7 .1zM165.5 204.5l.7 .1z"/>
<path d="M165.5 204.9h.6zM165.5 204.9l.6 .1z"/>
<path d="M165.4 204.6l.8 .1zM165.4 204.6l.8 .1z"/>
<path d="M165.4 204.9h.8zM165.4 204.9h.7z"/>
<path d="M165.4 204.7h.8zM165.4 204.7h.8z"/>
<path d="M165.4 204.8h.8zM165.4 204.8l.8 .1z"/>
<path d="M165.4 204.7h.8zM165.4 204.7l.8 .1z"/>
<path d="M177.3 204.4h.3zM177.2 204.4h.4z"/>
<path d="M177.2 204.4h.4zM177.2 204.4h.4z"/>
<path d="M177.2 205.1h.4zM177.2 205.1h.3z"/>
<path d="M177.2 204.4l.5 .1zM177.1 204.5h.6z"/>
<path d="M177.2 205h.4zM177.2 205l.4 .1z"/>
<path d="M177.1 204.5h.6zM177.1 204.5h.6z"/>
<path d="M177.1 205h.6zM177.1 205h.5z"/>
<path d="M177.1 204.5l.6 .1zM177.1 204.5l.6 .1z"/>
<path d="M177.1 204.9h.6zM177.1 204.9l.6 .1z"/>
<path d="M177 204.6l.8 .1zM177 204.6l.8 .1z"/>
<path d="M177 204.9h.7zM177 204.9h.7z"/>
<path d="M177 204.7h.8zM177 204.7h.8z"/>
<path d="M177 204.7l.8 .1zM177 204.7l.8 .1z"/>
<path d="M177 204.8h.8zM177 204.8l.7 .1z"/>
<path d="M207.8 200.5h.3zM207.7 200.5h.4z"/>
<path d="M207.8 219.8h.3zM207.7 219.8h.4z"/>
<path d="M207.8 215.9l.3 .1zM207.7 216h.4z"/>
<path d="M207.7 200.5l.4 .1zM207.7 200.6h.4z"/>
<path d="M207.7 201.2h.4zM207.7 201.2h.3z"/>
<path d="M207.7 219.8l.4 .1zM207.7 219.9h.4z"/>
<path d="M207.7 216h.4zM207.7 216h.4z"/>
<path d="M207.7 216.7h.4zM207.7 216.7h.3z"/>
<path d="M207.7 200.6h.5zM207.7 200.6h.5z"/>
<path d="M207.7 201.2h.4zM207.7 201.2h.4z"/>
<path d="M207.7 219.9h.5zM207.7 219.9h.5z"/>
<path d="M207.7 216l.5 .1zM207.6 216.1h.6z"/>
<path d="M207.7 216.6h.4zM207.7 216.6l.4 .1z"/>
<path d="M207.6 200.6l.6 .1zM207.6 200.6l.6 .1z"/>
<path d="M207.6 201.1h.6zM207.6 201.1l.5 .1z"/>
<path d="M207.6 219.9l.6 .1zM207.6 219.9l.6 .1z"/>
<path d="M207.6 216.1h.6zM207.6 216.1h.6z"/>
<path d="M207.6 216.6h.6zM207.6 216.6h.5z"/>
<path d="M207.6 200.7h.6zM207.6 200.7h.6z"/>
<path d="M207.6 201.1h.6zM207.6 201.1h.6z"/>
<path d="M207.6 220h.6zM207.6 220h.6z"/>
<path d="M207.6 216.1l.6 .1zM207.6 216.1l.6 .1z"/>
<path d="M207.6 216.5h.6zM207.6 216.5l.6 .1z"/>
<path d="M207.5 200.7l.8 .1zM207.5 200.7l.8 .1z"/>
<path d="M207.5 201h.7zM207.5 201l.7 .1z"/>
<path d="M207.5 216.2h.8zM207.5 216.2h.8z"/>
<path d="M207.5 216.5h.7zM207.5 216.5h.7z"/>
<path d="M207.5 200.8l.8 .1zM207.5 200.8l.8 .1z"/>
<path d="M207.5 200.9h.8zM207.5 200.9h.8z"/>
<path d="M207.5 200.9h.8zM207.5 200.9l.7 .1z"/>
<path d="M207.5 216.2l.8 .1zM207.5 216.2l.8 .1z"/>
<path d="M207.5 216.3l.8 .1zM207.5 216.3l.8 .1z"/>
<path d="M207.5 216.4h.8zM207.5 216.4l.7 .1z"/>
<path d="M287.2 200.5h.3zM287.2 200.5h.3z"/>
<path d="M287.2 200.5l.4 .1zM287.1 200.6h.5z"/>
<path d="M287.2 201.2h.3zM287.2 201.2h.2z"/>
<path d="M287.1 200.6h.5zM287.1 200.6h.5z"/>
<path d="M287.1 201.2h.5zM287.1 201.2h.4z"/>
<path d="M287.1 200.6l.6 .1zM287.1 200.6l.6 .1z"/>
<path d="M287.1 201.1h.5zM287.1 201.1l.5 .1z"/>
<path d="M287 200.7h.7zM287 200.7h.7z"/>
<path d="M287 201.1h.7zM287 201.1h.6z"/>
<path d="M287 200.7l.7 .1zM287 200.7l.7 .1z"/>
<path d="M287 201h.7zM287 201l.7 .1z"/>
<path d="M287 200.8l.7 .1zM287 200.8l.7 .1z"/>
<path d="M287 200.9h.7zM287 200.9l.7 .1z"/>
<path d="M286.9 200.9h.8zM286.9 200.9h.8z"/>
<path d="M318.1 206.3l.3 .1zM318.1 206.4h.3z"/>
<path d="M318.1 206.4h.4zM318 206.4h.5z"/>
<path d="M318.1 207h.3zM318.1 207l.2 .1z"/>
<path d="M318 206.4h.5zM318 206.4h.5z"/>
<path d="M318 207h.5zM318 207h.4z"/>
<path d="M318 206.4l.6 .1zM318 206.4l.6 .1z"/>
<path d="M318 207h.5zM318 207h.5z"/>
<path d="M317.9 206.5l.7 .1zM317.9 206.5l.7 .1z"/>
<path d="M317.9 206.9h.7zM317.9 206.9l.6 .1z"/>
<path d="M317.9 206.6h.7zM317.9 206.6h.7z"/>
<path d="M317.9 206.8h.7zM317.9 206.8l.7 .1z"/>
<path d="M317.9 206.6l.7 .1zM317.9 206.6l.7 .1z"/>
<path d="M317.8 206.7l.8 .1zM317.8 206.7l.8 .1z"/>
<path d="M317.9 206.8h.7zM317.9 206.8h.7z"/>
<path d="M154.1 223.4l.3 .1zM154.1 223.5h.3z"/>
<path d="M154.1 223.5h.4zM154 223.5h.5z"/>
<path d="M154.1 224.1h.3zM154.1 224.1l.2 .1z"/>
<path d="M154 223.5h.5zM154 223.5h.5z"/>
<path d="M154 224.1h.5zM154 224.1h.4z"/>
<path d="M153.9 223.5l.6 .1zM153.9 223.5l.6 .1z"/>
<path d="M153.9 224.1h.6zM153.9 224.1h.6z"/>
<path d="M153.9 223.6l.7 .1zM153.9 223.6l.7 .1z"/>
<path d="M153.9 224h.6zM153.9 224l.6 .1z"/>
<path d="M153.9 223.7h.7zM153.9 223.7h.7z"/>
<path d="M153.9 223.9h.7zM153.9 223.9l.6 .1z"/>
<path d="M153.8 223.7l.8 .1zM153.8 223.7l.8 .1z"/>
<path d="M153.8 223.8l.8 .1zM153.8 223.8l.8 .1z"/>
<path d="M153.8 223.9h.8zM153.8 223.9h.8z"/>
<path d="M165.7 223.4l.3 .1zM165.6 223.5h.4z"/>
<path d="M165.6 223.5h.4zM165.6 223.5h.4z"/>
<path d="M165.6 224.1h.4zM165.6 224.1l.3 .1z"/>
<path d="M165.6 223.5h.5zM165.6 223.5h.5z"/>
<path d="M165.6 224.1h.4zM165.6 224.1h.4z"/>
<path d="M165.5 223.5l.6 .1zM165.5 223.5l.6 .1z"/>
<path d="M165.5 224.1h.6zM165.5 224.1h.5z"/>
<path d="M165.5 223.6l.7 .1zM165.5 223.6l.7 .1z"/>
<path d="M165.5 224h.6zM165.5 224l.6 .1z"/>
<path d="M165.4 223.7h.8zM165.4 223.7h.8z"/>
<path d="M165.4 223.9h.8zM165.4 223.9l.7 .1z"/>
<path d="M165.4 223.7l.8 .1zM165.4 223.7l.8 .1z"/>
<path d="M165.4 223.9h.8zM165.4 223.9h.8z"/>
<path d="M165.4 223.8h.8zM165.4 223.8l.8 .1z"/>
<path d="M177.3 223.4h.3zM177.2 223.4h.4z"/>
<path d="M177.2 223.4l.4 .1zM177.2 223.5h.4z"/>
<path d="M177.2 224.1h.4zM177.2 224.1l.3 .1z"/>
<path d="M177.2 223.5h.5zM177.1 223.5h.6z"/>
<path d="M177.2 224.1h.4zM177.2 224.1h.4z"/>
<path d="M177.1 223.5l.6 .1zM177.1 223.5l.6 .1z"/>
<path d="M177.1 224h.6zM177.1 224l.5 .1z"/>
<path d="M177.1 223.6h.6zM177.1 223.6h.6z"/>
<path d="M177.1 224h.6zM177.1 224h.6z"/>
<path d="M177 223.6l.8 .1zM177 223.6l.8 .1z"/>
<path d="M177 223.9h.7zM177 223.9l.7 .1z"/>
<path d="M177 223.7l.8 .1zM177 223.7l.8 .1z"/>
<path d="M177 223.8l.8 .1zM177 223.8l.8 .1z"/>
<path d="M177 223.9h.8zM177 223.9h.7z"/>
<path d="M207.8 223.7h.3zM207.7 223.7h.4z"/>
<path d="M207.7 220.5h.4zM207.7 220.5l.3 .1z"/>
<path d="M207.7 223.7h.4zM207.7 223.7h.4z"/>
<path d="M207.7 224.4h.4zM207.7 224.4h.3z"/>
<path d="M207.7 220.5h.4zM207.7 220.5h.4z"/>
<path d="M207.7 223.7l.5 .1zM207.6 223.8h.6z"/>
<path d="M207.7 224.3h.4zM207.7 224.3l.4 .1z"/>
<path d="M207.6 220.4h.6zM207.6 220.4l.5 .1z"/>
<path d="M207.6 223.8h.6zM207.6 223.8h.6z"/>
<path d="M207.6 224.3h.6zM207.6 224.3h.5z"/>
<path d="M207.6 220.4h.6zM207.6 220.4h.6z"/>
<path d="M207.6 223.8l.6 .1zM207.6 223.8l.6 .1z"/>
<path d="M207.6 224.2h.6zM207.6 224.2l.6 .1z"/>
<path d="M207.5 220l.8 .1zM207.5 220l.8 .1z"/>
<path d="M207.5 220.3h.7zM207.5 220.3l.7 .1z"/>
<path d="M207.5 223.9l.8 .1zM207.5 223.9l.8 .1z"/>
<path d="M207.5 224.2h.7zM207.5 224.2h.7z"/>
<path d="M207.5 220.1l.8 .1zM207.5 220.1l.8 .1z"/>
<path d="M207.5 220.2h.8zM207.5 220.2h.8z"/>
<path d="M207.5 220.2h.8zM207.5 220.2l.7 .1z"/>
<path d="M207.5 224h.8zM207.5 224h.8z"/>
<path d="M207.5 224l.8 .1zM207.5 224l.8 .1z"/>
<path d="M207.5 224.1h.8zM207.5 224.1l.7 .1z"/>
</g>
<path d="M258.5 140.1v4.3M258.5 142.2h1.9" fill="none" stroke="#000" stroke-width=".99"/>
<g fill="#000" stroke="#000" stroke-width=".3">
<path d="M270.2 193.3l.4 .3h-.5z"/>
<path d="M264.4 191.8l1.7 .3h-1.7zM264.4 192.1v.3l1.7-.3z"/>
<path d="M270.1 193.6h.5l.3 .2zM270.1 193.6l.8 .2zM270.1 193.6l.5 .2h-.7z"/>
<path d="M269.9 193.8l1.8 .6-1.1-.6zM269.9 193.8l1.8 .6zM270.6 193.8l1.1 .6zM270.6 193.8l1.1 .6z"/>
<circle cx="124.8" cy="59.9" r=".25"/>
<circle cx="140.4" cy="59.9" r=".25"/>
<circle cx="155.8" cy="59.9" r=".25"/>
<circle cx="171.4" cy="59.9" r=".25"/>
<circle cx="264.4" cy="190.8" r=".25"/>
</g>
<!-- layer: VPORTS -->
<path d="M127.3 185.4h88.7" fill="none" stroke="#000" stroke-width=".3"/>
<text font-size="9.3" x="308.1" y="247.5">ИУ4.11.03.03.20-3.25.03 Э3</text>
<g font-size="5.4">
<text x="81.9" y="10.3" transform="rotate(-180 81.9 10.3)">ИУ4.11.03.03.20-3.2503 Э3</text>
<text x="305.1" y="257.7">Беспроводная система</text>
<text x="308.8" y="263.5">управления светом</text>
</g>
<text font-size="4.8" x="227.1" y="162" transform="rotate(-90 227.1 162)">STM32F103C8T6</text>
<g font-size="4.7">
<text x="11.5" y="103.6" transform="rotate(-90 11.5 103.6)">Справ. №</text>
<text x="309.6" y="268.8">Схема электрическая</text>
<text x="314.8" y="274">принципиальная</text>
</g>
<g font-size="4.4">
<text x="134.4" y="3.5">ВЫПОЛНЕНО В СТУДЕНЧЕСКОЙ ВЕРСИИ ПРОГРАММЫ AUTODESK</text>
<text x="416.5" y="72.9" transform="rotate(90 416.5 72.9)">ВЫПОЛНЕНО В СТУДЕНЧЕСКОЙ ВЕРСИИ ПРОГРАММЫ AUTODESK</text>
<text x="3.5" y="224.2" transform="rotate(-90 3.5 224.2)">ВЫПОЛНЕНО В СТУДЕНЧЕСКОЙ ВЕРСИИ ПРОГРАММЫ AUTODESK</text>
<text x="285.6" y="293.6" transform="rotate(-180 285.6 293.6)">ВЫПОЛНЕНО В СТУДЕНЧЕСКОЙ ВЕРСИИ ПРОГРАММЫ AUTODESK</text>
</g>
<g font-size="3.9">
<text x="11.4" y="45.6" transform="rotate(-90 11.4 45.6)">Перв. примен.</text>
<text x="11.6" y="172.1" transform="rotate(-90 11.6 172.1)">Подп. и Дата</text>
<text x="11.3" y="198.4" transform="rotate(-90 11.3 198.4)">Инв. № дубл.</text>
<text x="11.7" y="228.1" transform="rotate(-90 11.7 228.1)">Взаим. инв. №</text>
<text x="369.1" y="255.6">Лит.</text>
<text x="383.9" y="255.6">Масса</text>
<text x="399" y="255.6">Масштаб</text>
<text x="11.6" y="260.2" transform="rotate(-90 11.6 260.2)">Подп. и Дата</text>
<text x="230.7" y="260.8">Изм</text>
<text x="238.2" y="260.8">Лист</text>
<text x="247.5" y="260.4">№ докум</text>
<text x="271.4" y="260.8">Подпись</text>
<text x="285.7" y="260.6">Дата</text>
<text x="232.3" y="265.4">Разраб.</text>
<text x="248.3" y="265.8">Басем А.</text>
<text x="232.3" y="270.4">Провер.</text>
<text x="232.3" y="275.4">Т.контр.</text>
<text x="248.5" y="270.6">Узеньков Д.А.</text>
<text x="371.2" y="275.6">Лист</text>
<text x="389.5" y="275.6">Листов</text>
<text x="407.6" y="275.6">1</text>
<text x="232.3" y="280.6">Реценз.</text>
<text x="373.5" y="281.2">МГТУ им.Н.Э.Баумана</text>
<text x="232.3" y="285.2">Н.контр.</text>
<text x="379.1" y="285.4">Кафедра: ИУ4</text>
<text x="11.7" y="288.8" transform="rotate(-90 11.7 288.8)">Инв. №подл.</text>
<text x="232.3" y="290.4">Утверд.</text>
<text x="377.9" y="289.6">Группа: ИУ4-63</text>
<text x="325" y="295.4">Копировал</text>
<text x="369.5" y="295.5">Формат А3</text>
</g>
<g font-size="3.6">
<text x="188.6" y="43.7" transform="rotate(-90 188.6 43.7)">MP2363DN</text>
<text x="257.7" y="137.3">SW1</text>
<text x="104.9" y="185.6" transform="rotate(-90 104.9 185.6)">НС-06</text>
</g>
<g font-size="3.2">
<text x="93.7" y="24.2">XS1</text>
<text x="97.9" y="28.4">Цепь</text>
<text x="110.5" y="28.4">Конт.</text>
<text x="177.4" y="27.8">DA1</text>
<text x="145.5" y="43.8">C1</text>
<text x="161" y="43.8">C2</text>
<text x="217.2" y="43.8">C8</text>
<text x="233.1" y="43.8">C9</text>
<text x="142.2" y="49.9">220мкФ</text>
<text x="157.7" y="49.9">100мкФ</text>
<text x="213.7" y="49.9">220мкФ</text>
<text x="229.2" y="49.9">0,1мкФ</text>
<text x="93.5" y="69.3">XP1</text>
<text x="97.8" y="73.6">Цепь</text>
<text x="110.4" y="73.6">Конт.</text>
<text x="215.9" y="73.4">DD2</text>
<text x="261.8" y="83.9">C11</text>
<text x="250.5" y="85.9">22пкФ</text>
<text x="261.8" y="99.3">C12</text>
<text x="250.5" y="106.7">22пкФ</text>
<text x="93.5" y="111.2">XP2</text>
<text x="97.8" y="115.5">Цепь</text>
<text x="110.4" y="115.5">Конт.</text>
<text x="246.9" y="140.3">C10</text>
<text x="345" y="140.6">XS2</text>
<text x="244.9" y="146.5">0,1мкФ</text>
<text x="325.7" y="144.9">Конт.</text>
<text x="339.1" y="144.9">Цепь</text>
<text x="277" y="157">C13</text>
<text x="292.4" y="157">C14</text>
<text x="308.3" y="157">C15</text>
<text x="273.3" y="163.4">220мкФ</text>
<text x="288.7" y="163.4">220мкФ</text>
<text x="304.3" y="163.5">220мкФ</text>
<text x="93.7" y="169">DD1</text>
<text x="146" y="212.6">C3</text>
<text x="157.6" y="212.6">C4</text>
<text x="169.2" y="212.6">C5</text>
<text x="180.8" y="212.6">C6</text>
<text x="192.4" y="212.6">C7</text>
<text x="144.3" y="218.8">0,1мкФ</text>
<text x="155.6" y="218.8">0,1мкФ</text>
<text x="167.2" y="218.8">0,1мкФ</text>
<text x="178.8" y="218.9">0,1мкФ</text>
<text x="190.4" y="218.9">0,1мкФ</text>
</g>
<g font-size="3.1">
<text x="141.3" y="24.1">+18В</text>
<text x="98.6" y="33.6">+18В</text>
<text x="113.3" y="33.8">1</text>
<text x="98.9" y="38.6">GND</text>
<text x="113.1" y="38.9">2</text>
<text x="97.4" y="83.8">SWDIO</text>
<text x="98" y="78.8">+3.3В</text>
<text x="113.2" y="79">1</text>
<text x="97.1" y="88.8">SWCLK</text>
<text x="113" y="84">2</text>
<text x="113" y="89.1">3</text>
<text x="98.8" y="93.8">GND</text>
<text x="112.9" y="94.1">4</text>
<text x="98" y="120.7">+3.3В</text>
<text x="99.5" y="125.7">TX</text>
<text x="113" y="125.9">2</text>
<text x="113.2" y="120.9">1</text>
<text x="99.5" y="130.7">RX</text>
<text x="113" y="130.9">3</text>
<text x="98.8" y="135.7">GND</text>
<text x="112.9" y="136">4</text>
<text x="328.7" y="155.3">2</text>
<text x="328.9" y="150.3">1</text>
<text x="336.8" y="155.1">Выход 2</text>
<text x="337" y="150.1">Выход 1</text>
<text x="259.6" y="261.8">.</text>
</g>
<g font-size="3">
<text x="243.3" y="25">+3.3В</text>
<text x="178.6" y="33.7">Vin</text>
<text x="191.1" y="33.7">Vout</text>
<text x="191.6" y="41.4">GND</text>
<text x="245.5" y="38.4">R4</text>
<text x="245.5" y="43.7">470Ом</text>
<text x="244.8" y="48.6">VD2</text>
<text x="124.3" y="66.1">+3.3В</text>
<text x="248" y="75.5">R5</text>
<text x="243.2" y="82.4">4,7кОм</text>
<text x="247.4" y="92.1">ZQ1</text>
<text x="251.6" y="98">8МГц</text>
<text x="124.3" y="108">+3.3В</text>
<text x="244.3" y="116.4">+3.3В</text>
<text x="245.9" y="124.7">R7</text>
<text x="246" y="129.7">4,7кОм</text>
<text x="319.5" y="137.6">+18В</text>
<text x="85.9" y="154.5">+3.3В</text>
<text x="118.4" y="154.4">+3.3В</text>
<text x="108.9" y="164">4,7кОм</text>
<text x="121.2" y="164.2">R1</text>
<text x="94.2" y="174.8">VDD</text>
<text x="107.8" y="174.8">RST</text>
<text x="108.5" y="178.7">TX</text>
<text x="273.1" y="175.2">+18В</text>
<text x="94.3" y="182.5">GND</text>
<text x="108.5" y="182.5">RX</text>
<text x="248.3" y="183.5">R6</text>
<text x="94.3" y="190.3">GND</text>
<text x="94.3" y="186.4">GND</text>
<text x="107.9" y="186.4">KEY</text>
<text x="108" y="190.3">LED</text>
<text x="165.4" y="189.1">+3.3В</text>
<text x="245.9" y="189.8">1кОм</text>
<text x="266.2" y="186.2">VT1</text>
<text x="121" y="194.9">R2</text>
<text x="129.4" y="194.9">R3</text>
<text x="312.6" y="193.2">VT2</text>
<text x="109" y="200.4">470Ом</text>
<text x="129.7" y="200">4,7кОм</text>
<text x="264.6" y="198.5">PC817</text>
<text x="120.8" y="208.1">VD1</text>
<text x="250.8" y="205.9">R8</text>
<text x="308" y="206.4">IRF540R</text>
<text x="251.1" y="211.3">470Ом</text>
<text x="289.5" y="215.5">R9</text>
<text x="250.5" y="220.6">VD3</text>
<text x="289.8" y="220.9">10кОм</text>
</g>
<text font-size="2.6" x="177.6" y="41.3">AGND</text>
<g font-size="2.4">
<text x="174.8" y="32.3">2</text>
<text x="197.9" y="32.3">3</text>
<text x="174.9" y="40">1</text>
<text x="197.9" y="40">4</text>
<text x="216.7" y="83.7">PA13</text>
<text x="216.6" y="88.7">PA14</text>
<text x="230.7" y="88.7">PD0</text>
<text x="230.8" y="103.8">PD1</text>
<text x="217.1" y="125.6">PA2</text>
<text x="217.1" y="130.6">PA3</text>
<text x="230" y="135.6">NRST</text>
<text x="216.7" y="178.5">PA10</text>
<text x="217.1" y="182.3">PA9</text>
<text x="216.3" y="190.1">VDDA</text>
<text x="217.1" y="186.1">PA7</text>
<text x="230.5" y="186.2">PA8</text>
<text x="216.4" y="197.8">VDD2</text>
<text x="216.6" y="193.9">VDD1</text>
<text x="230.5" y="193.9">PA0</text>
<text x="216.4" y="201.6">VDD3</text>
<text x="216.3" y="205.5">VBAT</text>
<text x="216.7" y="213.2">GND1</text>
<text x="216.5" y="217.1">GND2</text>
<text x="216.5" y="220.9">GND3</text>
<text x="216.4" y="224.8">GNDA</text>
</g>
<text font-size="2" x="229.8" y="78.5">BOOTO</text>
</svg>
